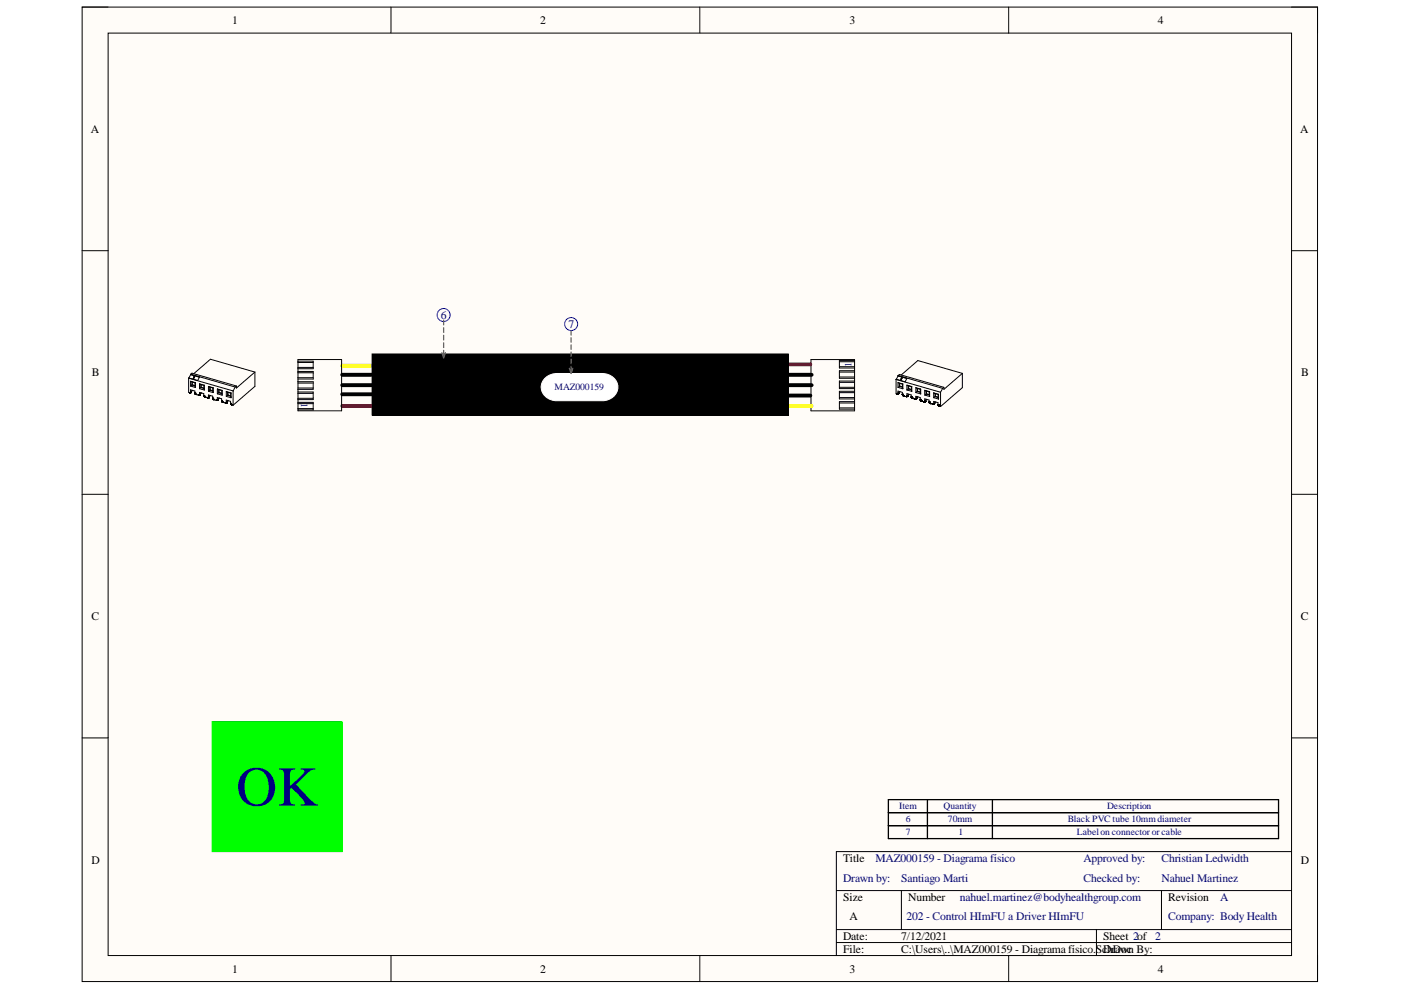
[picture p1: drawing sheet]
<svg xmlns="http://www.w3.org/2000/svg" width="297mm" height="210mm" viewBox="0 0 297 210" stroke-linecap="round" stroke-linejoin="round" font-family="sans-serif">
<path d="M17.4 1.5h261.9v206.6h-261.9z" fill-rule="evenodd" fill="#fffcf8"/>
<path d="M17.4 1.5h261.9v206.6h-261.9z" fill="none" stroke="#000" stroke-width=".21"/>
<path d="M22.9 7h250.9v195.6h-250.9z" fill-rule="evenodd" fill="#fffcf8"/>
<g fill="none" stroke="#000" stroke-width=".21">
<path d="M17.4 1.5h5.5M22.9 7h250.9v195.6h-250.9zM82.9 1.5v5.5M148.4 1.5v5.5M213.9 1.5v5.5M273.8 1.5h5.5v5.5M17.4 53.2h5.5M273.8 53.2h5.5M40.4 79.4h.1M40.4 79.4l1.9 .5-.4 .8-1.9-.6M40.4 79.4l-.4 .7M40.4 79.4l1.9 .6"/>
<path d="M40.4 79.3v.1M40.4 79.3l.3-.2 9.4 2.7M40.4 79.3l9.5 2.8M41.1 80h.1M41.1 80l.1-.1-.2 .4M41.3 79.8l-.3 .5M41.3 79.8l-.2 .2M54 78.9l-9.4-2.7-3.5 3M54 78.9l-3.9 3.4v-.5M54 78.9v3l-4.6 4M63.2 76.2h9.2v10.9h-9.2zM63.2 76.6h3.2v1.6h-3.2"/>
<path d="M63.2 78.8h3.2v1.6h-3.2M63.2 77.9h3.2M63.2 79h3.2M63.2 76.9h3.2M78.9 75.1h88.2v12.9h-88.2zM171.9 76.2h9.3v10.9h-9.3zM178 79.9h3.2M178 78.9h3.2M178 77.7h3.2M178 76.7h3.2M181.2 76.4h-3.2v1.6h3.2M181.2 78.6h-3.2v1.6h3.2"/>
<path d="M190.4 79.7h.1M190.4 79.7l1.9 .5-.4 .8-1.9-.6M190.4 79.7l-.4 .7M190.4 79.7l1.9 .6M190.4 79.6v.1M190.4 79.6l.3-.2 9.4 2.7M190.4 79.6l9.5 2.7M204 79.2l-9.4-2.8-3.5 3.1M204 79.2l-3.9 3.4v-.5M204 79.2v3l-4.6 4M40 80.2v3h.2M40 80.2l9.4 2.7"/>
<path d="M40 80.1v.1M40.2 83.3h.1M40.3 83.3h.1M40.3 83.2h.1M40.3 83.2l-.1 .1M40.3 83.2v.1M40.4 83.2h.1M40.4 83.2v-.6l.9 .3 .1 .6M40.4 83.2h-.1M40.4 83.1h.1M40.4 80.8v1.1M40.4 80.8l1 .3"/>
<path d="M40.4 81.9l1 .3M40.4 80.8l.3 .2M40.7 81.6l-.3 .3M40.7 81v.6M40.7 81l.6 .2M40.7 81.6l.6 .2M40.8 81.6l.5 .1M40.8 81.6h-.1M40.8 81v.6M40.8 82.8l-.4 .3M40.8 82.8l-.5 .4M41 80.3h.1"/>
<path d="M41.3 83.3h.1M41.3 83.4h.1M41.3 83.4l.1 .1M41.3 83.5l.2 .1M41.3 81.2v.6M41.3 83.5h.1M41.3 81.8l.1 .4M41.4 83.5l.1 .1M41.4 83.5h.1M41.4 83.6h.1M41.4 81.1v1.1M41.4 81.1l-.1 .1"/>
<path d="M41.5 83.6h.1M41.5 83.6l.1 .1M41.6 83.6h.1M41.6 83.6l.5 .2M42.1 83.8h.1M42.2 83.8h.1M42.2 83.8h-.1M42.3 83.7h.1M42.3 83.7l-.1 .1M42.3 83.7v-.5l.9 .3v.5M42.3 81.4v1M42.3 81.4l1 .3"/>
<path d="M42.3 82.4l1 .3M42.3 81.4l.3 .1M42.6 82.2l-.3 .2M42.6 81.5v.7M42.6 81.5l.6 .2M42.6 82.2l.6 .2M42.7 82.1l.5 .2M42.7 82.1l-.1 .1M42.7 81.6v.5M42.7 83.3l-.4 .3M42.7 83.3l-.5 .5M43.2 83.9h.1"/>
<path d="M43.2 83.9v.1M43.2 84h.1M43.2 84l.1 .1M43.2 84l.2 .2M43.2 81.7v.7M43.2 82.4l.1 .3M43.3 84h.1M43.3 84.1h.1M43.3 84.1l.1 .1M43.3 81.7v1M43.3 81.7h-.1M43.4 84.2h.1"/>
<path d="M43.4 84.2l.5 .1M43.5 84.2h.1M44 84.3h.1M44.1 84.3h.1M44.1 84.3h-.1M44.2 84.2h.1M44.2 84.2l-.1 .1M44.2 84.2v-.5l.9 .3v.6M44.2 81.9v1.1M44.2 81.9l1 .3M44.2 83l1 .2M44.2 81.9l.3 .2"/>
<path d="M44.5 82.1l.6 .2M44.5 82.7l.6 .2M44.5 82.7l-.3 .3M44.5 82.1v.6M44.5 82.7l.6 .1M44.5 82.7h.1M44.6 83.8l-.4 .4M44.6 83.9l-.5 .4M45.1 84.4h.1M45.1 84.5v.1M45.1 84.5h.1M45.1 84.5l.1 .2"/>
<path d="M45.1 82.3v.6M45.1 84.6l.2 .1M45.1 82.9l.1 .3M45.1 84.6h.1M45.2 84.6h.1M45.2 84.6l.1 .1M45.2 84.6v.1M45.2 82.2v1M45.2 82.2l-.1 .1M45.2 84.7h.1M45.3 84.7h.1M45.3 84.7l.5 .2"/>
<path d="M45.4 84.7h.1M45.9 84.9h.1M46 84.9h-.1M46 84.9h.1M46 84.8h.1M46 84.8v.1M46 84.8l.1-.5 .9 .3v.5M46.1 84.8h.1M46.1 82.5v1M46.1 82.5l1 .3M46.1 83.5l1 .3M46.1 82.5l.3 .1"/>
<path d="M46.4 82.6l.6 .2M46.4 83.3l.6 .2M46.4 83.3l-.3 .2M46.4 82.6v.7M46.4 83.2l.6 .2M46.4 83.2v.1M46.4 82.6v.6M46.4 84.4l-.3 .3M46.5 84.4l-.5 .5M47 85h.1M47 85v.1M47 85.1h.1"/>
<path d="M47 85.1l.2 .2M47 85.1l.1 .1M47 82.8v.7M47 83.5l.1 .3M47.1 85.2h.1M47.1 82.8v1M47.1 82.8h-.1M47.1 85.2l.1 .1M47.2 85.3h.1M47.2 85.3l.5 .1M47.3 85.3h.1M47.8 85.4h.1"/>
<path d="M47.9 85.4h-.1M47.9 85.4h.1M47.9 85.4l.1-.6 .9 .3v.5M48 85.3h.1M48 85.3l-.1 .1M48 83v1M48 84l1 .3M48 83l1 .3M48 83l.3 .2M48.3 83.2l.6 .2M48.3 83.8l.6 .2M48.3 83.8l-.3 .2"/>
<path d="M48.3 83.2v.6M48.3 83.8l.6 .1M48.3 83.8h.1M48.3 84.9l-.3 .4M48.4 85l-.5 .4M48.9 85.5h.1M48.9 85.6h.1M48.9 85.6v.1M48.9 83.4v.6M48.9 85.7l.2 .1M48.9 84l.1 .3M48.9 85.7h.1"/>
<path d="M49 85.7h.1M49 85.7v.1M49 83.3v1M49 83.3l-.1 .1M49 85.8h.1M49 85.8h.2M49.1 85.8h.1M49.1 85.8l.3 .1M49.4 82.9v3M49.9 82.1l-.5 .8M50.1 81.8l-.2 .3M63.2 80.9h3.2v1.6h-3.2"/>
<path d="M63.2 83.1h3.2v1.6h-3.2M63.2 85.3h3.2v1.6h-3.2M63.2 80.1h3.2M63.2 81.2h3.2M63.2 82.3h3.2M63.2 83.4h3.2M63.2 84.5h3.2M63.2 85.6h3.2M63.2 86.6h3.2M178 85.4h3.2M178 83.3h3.2M178 84.3h3.2"/>
<path d="M178 82.1h3.2M178 81.1h3.2M178 86.5h3.2M181.2 83h-3.2v1.6h3.2M181.2 85.2h-3.2v1.6h3.2M181.2 80.8h-3.2v1.6h3.2M190 80.5v3h.2M190 80.5l9.4 2.7M190 80.4v.1M190.2 83.5h.1M190.3 83.5h.1M190.3 83.5h-.1"/>
<path d="M190.4 83.5h.1M190.4 83.5h-.1M190.4 83.5v-.6l.9 .3v.5M190.4 83.4h.1M190.4 83.4v.1M190.4 81.1v1M190.4 81.1l1 .3M190.4 82.1l1 .3M190.4 81.1l.3 .2M190.7 81.9l-.3 .2M190.7 81.3v.6M190.7 81.3l.6 .1"/>
<path d="M190.7 81.9l.6 .2M190.8 81.9l.5 .1M190.8 81.9h-.1M190.8 81.3v.6M190.8 83l-.4 .4M190.8 83.1l-.5 .4M191 80.6h.1M191.1 80.2h.1l-.2 .4M191.1 80.2v.1M191.1 80.3h.1M191.3 80.1l-.3 .5M191.3 80.1l-.2 .1"/>
<path d="M191.3 83.6h.1M191.3 83.7h.1M191.3 83.7l.2 .2M191.3 83.7l.1 .1M191.3 81.4v.7M191.3 82.1l.1 .3M191.4 83.8h.1M191.4 83.8l.1 .1M191.4 81.4v1M191.4 81.4h-.1M191.4 83.9h.1M191.5 83.9h.1"/>
<path d="M191.5 83.9l.5 .2M191.6 83.9h.1M192.1 84.1h.1M192.2 84.1h.1M192.2 84h.1M192.2 84l-.1 .1M192.3 84h.1M192.3 84h-.1M192.3 84v-.5l.9 .2v.6M192.3 83.9h.1M192.3 83.9v.1M192.3 81.7v1"/>
<path d="M192.3 81.7l1 .3M192.3 82.7l1 .3M192.3 81.7l.3 .1M192.6 82.5l-.3 .2M192.6 81.8v.7M192.6 81.8l.6 .2M192.6 82.5l.6 .1M192.6 82.4l.6 .2M192.6 82.4v.1M192.6 81.8v.6M192.7 83.6l-.4 .3M192.7 83.6l-.5 .4"/>
<path d="M193.2 84.1h.1M193.2 84.2h.1M193.2 84.3h.1M193.2 82v.6M193.2 82.6l.1 .4M193.2 84.3l.1 .1M193.3 84.4h.1M193.3 82v1M193.3 82h-.1M193.3 84.4l.1 .1M193.4 84.4v.1M193.4 84.5h.1"/>
<path d="M193.4 84.5l.5 .1M194 84.6h.1M194.1 84.6h.1M194.1 84.6l.1-.6 .9 .3v.6M194.2 84.5h.1M194.2 82.2v1M194.2 82.2l1 .3M194.2 83.2l1 .3M194.2 82.2l.3 .2M194.5 83l.6 .2M194.5 83l-.3 .2M194.5 82.4v.6"/>
<path d="M194.5 82.4l.6 .1M194.5 82.9l.6 .2M194.5 82.9v.1M194.5 82.4v.5M194.5 84.1l-.3 .3M194.6 84.1l-.5 .5M195.1 84.7h.1M195.1 84.8h.1M195.1 84.8v.1M195.1 82.5v.7M195.1 83.2l.1 .3M195.1 84.9h.1"/>
<path d="M195.1 84.9l.2 .1M195.2 84.9h.1M195.2 85h.1M195.2 82.5v1M195.2 82.5h-.1M195.3 85h.1M195.3 85l.5 .2M195.4 85h.1M195.9 85.2h.1M196 85.2h.1M196 85.1h.1M196 85.2h-.1"/>
<path d="M196 85.1v.1M196 85.1l.1-.5 .9 .2v.5M196.1 85h.1M196.1 82.8v1M196.1 82.8l1 .3M196.1 83.8l1 .3M196.1 82.8l.3 .1M196.4 83.6l-.3 .2M196.4 82.9v.7M196.4 82.9l.6 .2M196.4 83.6l.6 .1M196.4 83.5l.6 .2"/>
<path d="M196.4 83.5v.1M196.4 82.9v.6M196.4 84.7l-.3 .3M196.5 84.7l-.5 .4M197 85.2h.1M197 85.3h.1M197 85.3v.1M197 85.4h.1M197 83.1v.6M197 83.7l.1 .4M197 85.4l.1 .1M197.1 85.4h.1"/>
<path d="M197.1 85.4v.1M197.1 85.5h.1M197.1 83.1v1M197.1 83.1h-.1M197.1 85.5l.1 .1M197.2 85.5h.1M197.2 85.6h.1M197.2 85.6l.5 .1M197.8 85.7h.1M197.9 85.7h.1M197.9 85.7h-.1M197.9 85.6h.1"/>
<path d="M197.9 85.6v.1M198 85.6h.1M198 85.6h-.1M198 85.6v-.5l.9 .3v.5M198 83.3v1M198 83.3l1 .3M198 84.3l1 .3M198 83.3l.3 .1M198.3 84.1l.6 .2M198.3 83.4l.6 .2M198.3 84.1l-.3 .2M198.3 83.4v.7"/>
<path d="M198.3 85.2l-.3 .3M198.3 84l.6 .2M198.3 84v.1M198.3 83.5v.5M198.4 85.2l-.5 .5M198.9 85.8h.1M198.9 85.9h.1M198.9 85.9v.1M198.9 83.6v.7M198.9 84.3l.1 .3M198.9 86h.1M199 86h.1"/>
<path d="M199 86v.1M199 83.6v1M199 83.6h-.1M199 86.1h.1M199.1 86.1h.1M199.1 86.1l.3 .1M199.4 83.2v3M199.9 82.3l-.5 .9M200.1 82.1l-.2 .2M17.4 104.8h5.5M273.8 104.8h5.5M17.4 156.5h5.5"/>
<path d="M273.8 156.5h5.5M177.3 188.8h96.5M177.3 197.1h96.5M177.3 199.8h96.5M191.1 188.8v8.3M232.5 197.1v5.5M246.3 188.8v8.3M273.8 180.6h-96.5v22M82.9 202.6v5.5M148.4 202.6v5.5M213.9 202.6v5.5M279.3 202.6v5.5"/>
</g>
<path d="M72.6 79.5h12.1v4.4h87.1M172.1 79.5h-84.7v8h-6.6v-3.9h-8.2M72.6 81.7h99.5" fill="none" stroke="#000" stroke-width=".82"/>
<path d="M72.6 77.5h14.6v-1.9h4.7v10.5h80.2" fill="none" stroke="#ff0" stroke-width=".82"/>
<path d="M171.8 77.3h-81.9v8.8h-17.3" fill="none" stroke="#f00" stroke-width=".82"/>
<path d="M188.4 169.5h82.7v8.3h-82.7zM188.4 172.3h82.7M188.4 175.1h82.7M196.6 169.5v8.3M210.4 169.5v8.3" fill="none" stroke="#000" stroke-width=".27"/>
<path d="M78.9 75.1h88.2v12.9h-88.2z" fill-rule="evenodd" fill="#000"/>
<path d="M115.5 80.3a3.6 3.6 0 0 1 2.6-1.1h9.5a2.96 2.96 0 0 1 3.1 4.2 3.4 3.4 0 0 1-3.1 1.6h-9.5a2.9 2.9 0 0 1-2.9-1.5 2.9 2.9 0 0 1 .3-3.2z" fill="#fff"/>
<path d="M115.5 80.3a3.6 3.6 0 0 1 2.6-1.1h9.5a2.96 2.96 0 0 1 3.1 4.2 3.4 3.4 0 0 1-3.1 1.6h-9.5a2.9 2.9 0 0 1-2.9-1.5 2.9 2.9 0 0 1 .3-3.2z" fill="none" stroke="#fff" stroke-width=".21"/>
<g fill="none" stroke="#00f" stroke-width=".21">
<circle cx="94.1" cy="66.8" r="1.38"/>
<circle cx="121.1" cy="68.7" r="1.38"/>
</g>
<g fill="none" stroke="#646464" stroke-width=".27">
<path d="M93.7 74.8l.4 1.1 .3-1.1M94.1 67.9v1M94.1 69.5v1M94.1 71.1v1M94.1 72.7v1M94.1 74.3v1M120.7 78.1l.4 1.1 .3-1.1M121.1 70.1v.9M121.1 71.6v1M121.1 73.1v1M121.1 74.6v1M121.1 76.2v.9"/>
<path d="M121.1 77.7v.9"/>
</g>
<path d="M45 153h27.6v27.6h-27.6z" fill-rule="evenodd" fill="#0f0"/>
<path d="M45 153h27.6v27.6h-27.6z" fill="none" stroke="#0f0" stroke-width=".21"/>
<text font-size="11.9" fill="#000080" x="50.1" y="170.8">OK</text>
<g font-size="2.5">
<text x="49.2" y="5.1">1</text>
<text x="114.5" y="5.1">2</text>
<text x="180.1" y="5.1">3</text>
<text x="245.5" y="5.1">4</text>
<text x="19.3" y="28.1">A</text>
<text x="275.7" y="28.1">A</text>
<text x="19.5" y="79.8">B</text>
<text x="275.9" y="79.8">B</text>
<text x="19.4" y="131.5">C</text>
<text x="275.8" y="131.5">C</text>
<text x="19.4" y="183.1">D</text>
<text x="178.7" y="182.8">Title</text>
<text x="275.8" y="183.1">D</text>
<text x="178.7" y="191">Size</text>
<text x="192.5" y="191">Number</text>
<text x="247.7" y="191">Revision</text>
<text x="180.1" y="195.2">A</text>
<text x="178.7" y="199.3">Date:</text>
<text x="178.7" y="202.1">File:</text>
<text x="191.1" y="199.3">7/12/2021</text>
<text x="191.1" y="202.1">C:\Users\..\MAZ000159 - Diagrama físico.ScDrawn By:</text>
<text x="233.9" y="199.3">Sheet 2of 2</text>
<text x="234.8" y="202.1">hDoc</text>
<text x="49.2" y="206.2">1</text>
<text x="114.5" y="206.2">2</text>
<text x="180.1" y="206.2">3</text>
<text x="245.5" y="206.2">4</text>
</g>
<g font-size="2.5" fill="#000080">
<text x="93.5" y="67.6">6</text>
<text x="120.5" y="69.6">7</text>
<text x="185.6" y="182.8">MAZ000159 - Diagrama físico</text>
<text x="229.8" y="182.8">Approved by:</text>
<text x="246.2" y="182.8">Christian Ledwidth</text>
<text x="178.7" y="187">Drawn by:</text>
<text x="191.1" y="187">Santiago Marti</text>
<text x="203.5" y="191">nahuel.martinez@bodyhealthgroup.com</text>
<text x="229.8" y="187">Checked by:</text>
<text x="246.2" y="187">Nahuel Martinez</text>
<text x="258.7" y="191">A</text>
<text x="192.2" y="195.2">202 - Control HImFU a Driver HImFU</text>
<text x="247.7" y="195.2">Company: Body Health</text>
</g>
<g font-size="2" fill="#000080">
<text x="180.5" y="77.8" transform="rotate(-90 180.5 77.8)">1</text>
<text x="117.6" y="82.7">MAZ000159</text>
<text x="63.9" y="85.5" transform="rotate(90 63.9 85.5)">1</text>
<text x="190.7" y="171.6">Item</text>
<text x="200.1" y="171.6">Quantity</text>
<text x="234.7" y="171.6">Description</text>
<text x="192" y="174.4">6</text>
<text x="192" y="177.1">7</text>
<text x="201" y="174.4">70mm</text>
<text x="203.2" y="177.1">1</text>
<text x="226.4" y="174.4">Black PVC tube 10mm diameter</text>
<text x="228.3" y="177.1">Labelon connector or cable</text>
</g>
</svg>
